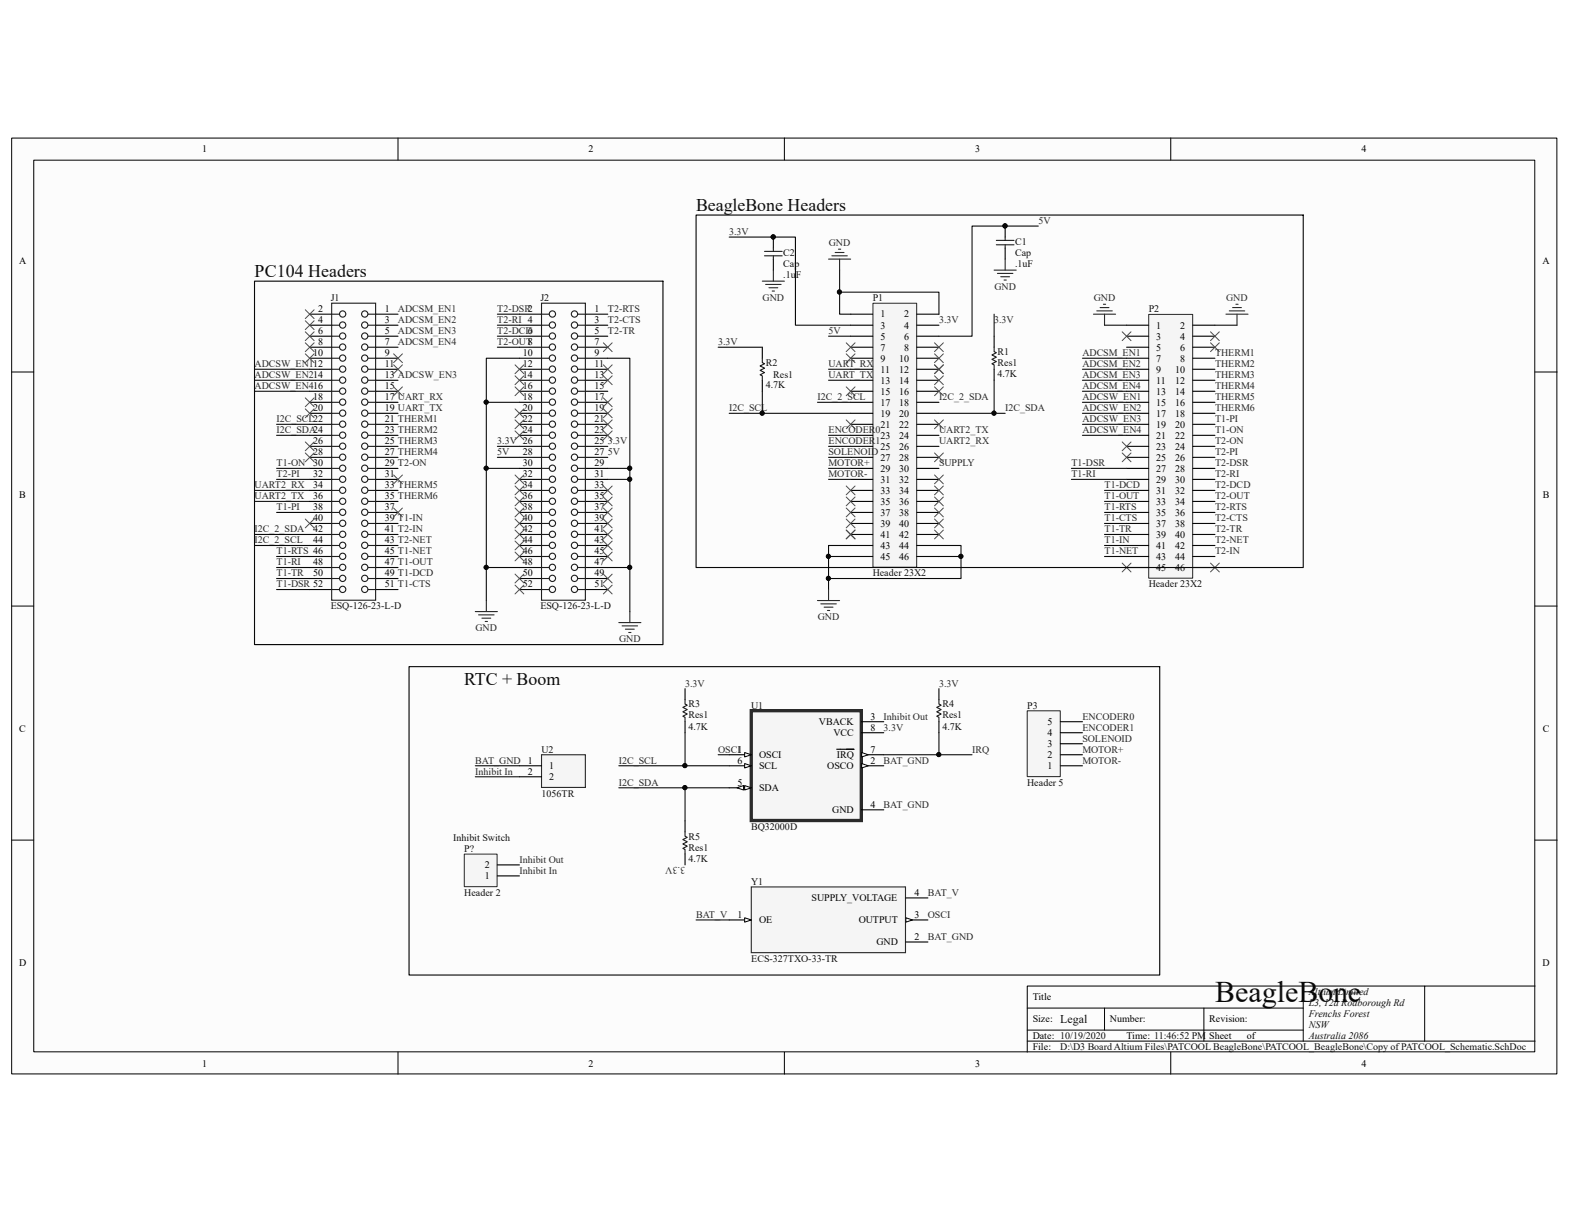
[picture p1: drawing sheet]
<svg xmlns="http://www.w3.org/2000/svg" width="279mm" height="216mm" viewBox="0 0 279 216" stroke-linecap="round" stroke-linejoin="round" font-family="sans-serif">
<path d="M2.1 24.6h275.1v166.7h-275.1z" fill="#fcfcfc"/>
<path d="M2.1 24.6h275.1v166.7h-275.1z" fill="none" stroke="#000" stroke-width=".18"/>
<path d="M6.1 28.6h267.2v158.8h-267.2z" fill="#fcfcfc"/>
<g fill="none" stroke="#000" stroke-width=".18">
<path d="M6 28.5h267.3v158.9h-267.3zM70.9 24.6v3.9M139.7 24.6v3.9M208.5 24.6v3.9M2.1 66.3h3.9M273.4 66.3h3.9M2.1 108h3.9M273.4 108h3.9M2.1 149.7h3.9M273.4 149.7h3.9M182.9 179.6h49.2M196.7 179.6v3.9"/>
<path d="M214.4 179.6v5.9M232.1 175.7v9.8M253.7 175.7h-70.8v11.7M273.4 175.7h-19.7v9.8M70.9 187.4v3.9M139.7 187.4v3.9M182.9 185.5h90.5M182.9 183.5h49.2M208.5 187.4v3.9"/>
</g>
<g fill="none" stroke="#000" stroke-width=".2">
<path d="M55.2 56h3.9M55.2 57.9h3.9M55.2 59.9h3.9M66.9 56h4M66.9 57.9h4M66.9 59.9h4M92.5 56h3.9M92.5 57.9h3.9M92.5 59.9h3.9M104.3 56h3.9M104.3 57.9h3.9M104.3 59.9h3.9"/>
<path d="M55.2 61.9h3.9M55.2 63.8h3.9M55.2 65.8h3.9M55.2 67.7h3.9M55.2 69.7h3.9M55.2 71.7h3.9M55.2 73.6h3.9M55.2 75.6h3.9M55.2 77.5h3.9M55.2 79.5h3.9M66.9 61.9h4M66.9 63.8h4"/>
<path d="M66.9 65.8h4M66.9 67.7h4M66.9 69.7h4M66.9 71.7h4M66.9 73.6h4M66.9 75.6h4M66.9 77.5h4M66.9 79.5h4M92.5 61.9h3.9M92.5 63.8h3.9M92.5 65.8h3.9M92.5 67.7h3.9"/>
<path d="M92.5 69.7h3.9M92.5 71.7h3.9M92.5 73.6h3.9M92.5 75.6h3.9M92.5 77.5h3.9M92.5 79.5h3.9M104.3 61.9h3.9M104.3 63.8h3.9M104.3 65.8h3.9M104.3 67.7h3.9M104.3 69.7h3.9M104.3 71.7h3.9"/>
<path d="M104.3 73.6h3.9M104.3 75.6h3.9M104.3 77.5h3.9M104.3 79.5h3.9M55.2 81.5h3.9M55.2 83.4h3.9M55.2 85.4h3.9M55.2 87.4h3.9M55.2 89.3h3.9M55.2 91.3h3.9M55.2 93.2h3.9M55.2 95.2h3.9"/>
<path d="M55.2 97.2h3.9M55.2 99.1h3.9M66.9 81.5h4M66.9 83.4h4M66.9 85.4h4M66.9 87.4h4M66.9 89.3h4M66.9 91.3h4M66.9 93.2h4M66.9 95.2h4M66.9 97.2h4M66.9 99.1h4"/>
<path d="M92.5 81.5h3.9M92.5 83.4h3.9M92.5 85.4h3.9M92.5 87.4h3.9M92.5 89.3h3.9M92.5 91.3h3.9M92.5 93.2h3.9M92.5 95.2h3.9M92.5 97.2h3.9M92.5 99.1h3.9M104.3 81.5h3.9M104.3 83.4h3.9"/>
<path d="M104.3 85.4h3.9M104.3 87.4h3.9M104.3 89.3h3.9M104.3 91.3h3.9M104.3 93.2h3.9M104.3 95.2h3.9M104.3 97.2h3.9M104.3 99.1h3.9M55.2 101.1h3.9M55.2 103.1h3.9M55.2 105h3.9M66.9 101.1h4"/>
<path d="M66.9 103.1h4M66.9 105h4M92.5 101.1h3.9M92.5 103.1h3.9M92.5 105h3.9M104.3 101.1h3.9M104.3 103.1h3.9M104.3 105h3.9"/>
</g>
<g fill="none" stroke="#1c1c1c" stroke-width=".2">
<path d="M59.1 54h7.8v52.9h-7.8zM59.1 59.9h1.4M59.1 57.9h1.4M59.1 56h1.4M65.6 59.9h1.3M65.6 57.9h1.3M65.6 56h1.3M96.4 54h7.8v52.9h-7.8zM96.4 59.9h1.4M96.4 57.9h1.4M96.4 56h1.4M102.9 59.9h1.4"/>
<path d="M102.9 57.9h1.4M102.9 56h1.4M59.1 79.5h1.4M59.1 77.5h1.4M59.1 75.6h1.4M59.1 73.6h1.4M59.1 71.7h1.4M59.1 69.7h1.4M59.1 67.7h1.4M59.1 65.8h1.4M59.1 63.8h1.4M59.1 61.9h1.4"/>
<path d="M65.6 79.5h1.3M65.6 77.5h1.3M65.6 75.6h1.3M65.6 73.6h1.3M65.6 71.7h1.3M65.6 69.7h1.3M65.6 67.7h1.3M65.6 65.8h1.3M65.6 63.8h1.3M65.6 61.9h1.3M96.4 79.5h1.4M96.4 77.5h1.4"/>
<path d="M96.4 75.6h1.4M96.4 73.6h1.4M96.4 71.7h1.4M96.4 69.7h1.4M96.4 67.7h1.4M96.4 65.8h1.4M96.4 63.8h1.4M96.4 61.9h1.4M102.9 79.5h1.4M102.9 77.5h1.4M102.9 75.6h1.4M102.9 73.6h1.4"/>
<path d="M102.9 71.7h1.4M102.9 69.7h1.4M102.9 67.7h1.4M102.9 65.8h1.4M102.9 63.8h1.4M102.9 61.9h1.4M59.1 99.1h1.4M59.1 97.2h1.4M59.1 95.2h1.4M59.1 93.2h1.4M59.1 91.3h1.4M59.1 89.3h1.4"/>
<path d="M59.1 87.4h1.4M59.1 85.4h1.4M59.1 83.4h1.4M59.1 81.5h1.4M65.6 99.1h1.3M65.6 97.2h1.3M65.6 95.2h1.3M65.6 93.2h1.3M65.6 91.3h1.3M65.6 89.3h1.3M65.6 87.4h1.3M65.6 85.4h1.3"/>
<path d="M65.6 83.4h1.3M65.6 81.5h1.3M96.4 99.1h1.4M96.4 97.2h1.4M96.4 95.2h1.4M96.4 93.2h1.4M96.4 91.3h1.4M96.4 89.3h1.4M96.4 87.4h1.4M96.4 85.4h1.4M96.4 83.4h1.4M96.4 81.5h1.4"/>
<path d="M102.9 99.1h1.4M102.9 97.2h1.4M102.9 95.2h1.4M102.9 93.2h1.4M102.9 91.3h1.4M102.9 89.3h1.4M102.9 87.4h1.4M102.9 85.4h1.4M102.9 83.4h1.4M102.9 81.5h1.4M59.1 103.1h1.4M59.1 101.1h1.4"/>
<path d="M59.1 105h1.4M65.6 103.1h1.3M65.6 101.1h1.3M65.6 105h1.3M96.4 103.1h1.4M96.4 101.1h1.4M96.4 105h1.4M102.9 103.1h1.4M102.9 101.1h1.4M102.9 105h1.4"/>
<circle cx="61" cy="59.9" r=".56"/>
<circle cx="61" cy="55.9" r=".56"/>
<circle cx="61" cy="57.9" r=".56"/>
<circle cx="65" cy="59.9" r=".56"/>
<circle cx="65" cy="55.9" r=".56"/>
<circle cx="65" cy="57.9" r=".56"/>
<circle cx="98.4" cy="59.9" r=".56"/>
<circle cx="98.4" cy="55.9" r=".56"/>
<circle cx="98.4" cy="57.9" r=".56"/>
<circle cx="102.3" cy="57.9" r=".56"/>
<circle cx="102.3" cy="55.9" r=".56"/>
<circle cx="102.3" cy="59.9" r=".56"/>
<circle cx="61" cy="71.6" r=".56"/>
<circle cx="61" cy="75.6" r=".56"/>
<circle cx="61" cy="67.7" r=".56"/>
<circle cx="61" cy="73.6" r=".56"/>
<circle cx="61" cy="65.7" r=".56"/>
<circle cx="61" cy="79.5" r=".56"/>
<circle cx="61" cy="69.7" r=".56"/>
<circle cx="61" cy="63.8" r=".56"/>
<circle cx="61" cy="61.8" r=".56"/>
<circle cx="61" cy="77.5" r=".56"/>
<circle cx="65" cy="79.5" r=".56"/>
<circle cx="65" cy="75.6" r=".56"/>
<circle cx="65" cy="67.7" r=".56"/>
<circle cx="65" cy="71.6" r=".56"/>
<circle cx="65" cy="63.8" r=".56"/>
<circle cx="65" cy="73.6" r=".56"/>
<circle cx="65" cy="69.7" r=".56"/>
<circle cx="65" cy="65.7" r=".56"/>
<circle cx="65" cy="61.8" r=".56"/>
<circle cx="65" cy="77.5" r=".56"/>
<circle cx="98.4" cy="71.6" r=".56"/>
<circle cx="98.4" cy="69.7" r=".56"/>
<circle cx="98.4" cy="65.7" r=".56"/>
<circle cx="98.4" cy="63.8" r=".56"/>
<circle cx="98.4" cy="67.7" r=".56"/>
<circle cx="98.4" cy="77.5" r=".56"/>
<circle cx="98.4" cy="61.8" r=".56"/>
<circle cx="98.4" cy="75.6" r=".56"/>
<circle cx="98.4" cy="73.6" r=".56"/>
<circle cx="98.4" cy="79.5" r=".56"/>
<circle cx="102.3" cy="67.7" r=".56"/>
<circle cx="102.3" cy="77.5" r=".56"/>
<circle cx="102.3" cy="73.6" r=".56"/>
<circle cx="102.3" cy="71.6" r=".56"/>
<circle cx="102.3" cy="69.7" r=".56"/>
<circle cx="102.3" cy="63.8" r=".56"/>
<circle cx="102.3" cy="61.8" r=".56"/>
<circle cx="102.3" cy="65.7" r=".56"/>
<circle cx="102.3" cy="79.5" r=".56"/>
<circle cx="102.3" cy="75.6" r=".56"/>
<circle cx="61" cy="95.2" r=".56"/>
<circle cx="61" cy="91.3" r=".56"/>
<circle cx="61" cy="97.1" r=".56"/>
<circle cx="61" cy="83.4" r=".56"/>
<circle cx="61" cy="99.1" r=".56"/>
<circle cx="61" cy="87.3" r=".56"/>
<circle cx="61" cy="85.4" r=".56"/>
<circle cx="61" cy="81.4" r=".56"/>
<circle cx="61" cy="93.2" r=".56"/>
<circle cx="61" cy="89.3" r=".56"/>
<circle cx="65" cy="95.2" r=".56"/>
<circle cx="65" cy="93.2" r=".56"/>
<circle cx="65" cy="91.3" r=".56"/>
<circle cx="65" cy="89.3" r=".56"/>
<circle cx="65" cy="97.1" r=".56"/>
<circle cx="65" cy="87.3" r=".56"/>
<circle cx="65" cy="85.4" r=".56"/>
<circle cx="65" cy="83.4" r=".56"/>
<circle cx="65" cy="99.1" r=".56"/>
<circle cx="65" cy="81.4" r=".56"/>
<circle cx="98.4" cy="85.4" r=".56"/>
<circle cx="98.4" cy="93.2" r=".56"/>
<circle cx="98.4" cy="89.3" r=".56"/>
<circle cx="98.4" cy="95.2" r=".56"/>
<circle cx="98.4" cy="91.3" r=".56"/>
<circle cx="98.4" cy="81.4" r=".56"/>
<circle cx="98.4" cy="97.1" r=".56"/>
<circle cx="98.4" cy="87.3" r=".56"/>
<circle cx="98.4" cy="83.4" r=".56"/>
<circle cx="98.4" cy="99.1" r=".56"/>
<circle cx="102.3" cy="81.4" r=".56"/>
<circle cx="102.3" cy="89.3" r=".56"/>
<circle cx="102.3" cy="85.4" r=".56"/>
<circle cx="102.3" cy="97.1" r=".56"/>
<circle cx="102.3" cy="91.3" r=".56"/>
<circle cx="102.3" cy="93.2" r=".56"/>
<circle cx="102.3" cy="83.4" r=".56"/>
<circle cx="102.3" cy="99.1" r=".56"/>
<circle cx="102.3" cy="95.2" r=".56"/>
<circle cx="102.3" cy="87.3" r=".56"/>
<circle cx="61" cy="101.1" r=".56"/>
<circle cx="61" cy="103" r=".56"/>
<circle cx="61" cy="105" r=".56"/>
<circle cx="65" cy="101.1" r=".56"/>
<circle cx="65" cy="105" r=".56"/>
<circle cx="65" cy="103" r=".56"/>
<circle cx="98.4" cy="105" r=".56"/>
<circle cx="98.4" cy="101.1" r=".56"/>
<circle cx="98.4" cy="103" r=".56"/>
<circle cx="102.3" cy="101.1" r=".56"/>
<circle cx="102.3" cy="105" r=".56"/>
<circle cx="102.3" cy="103" r=".56"/>
</g>
<path d="M204.6 56h7.8v47h-7.8z" fill="#f5f5f5"/>
<path d="M204.6 56h7.8v47h-7.8z" fill="none" stroke="#262626" stroke-width=".18"/>
<g fill="none" stroke="#000" stroke-width=".2">
<path d="M200.6 57.9h4M200.6 59.9h4M212.4 57.9h3.9M212.4 59.9h3.9M200.6 61.9h4M200.6 63.8h4M200.6 65.8h4M200.6 67.7h4M200.6 69.7h4M200.6 71.7h4M200.6 73.6h4M200.6 75.6h4"/>
<path d="M200.6 77.5h4M200.6 79.5h4M212.4 61.9h3.9M212.4 63.8h3.9M212.4 65.8h3.9M212.4 67.7h3.9M212.4 69.7h3.9M212.4 71.7h3.9M212.4 73.6h3.9M212.4 75.6h3.9M212.4 77.5h3.9M212.4 79.5h3.9"/>
<path d="M200.6 81.5h4M200.6 83.4h4M200.6 85.4h4M200.6 87.4h4M200.6 89.3h4M200.6 91.3h4M200.6 93.2h4M200.6 95.2h4M200.6 97.2h4M200.6 99.1h4M212.4 81.5h3.9M212.4 83.4h3.9"/>
<path d="M212.4 85.4h3.9M212.4 87.4h3.9M212.4 89.3h3.9M212.4 91.3h3.9M212.4 93.2h3.9M212.4 95.2h3.9M212.4 97.2h3.9M212.4 99.1h3.9M200.6 101.1h4M212.4 101.1h3.9"/>
</g>
<path d="M155.5 54.1h7.7v46.9h-7.7z" fill="#f5f5f5"/>
<path d="M155.4 54h7.8v47h-7.8z" fill="none" stroke="#262626" stroke-width=".18"/>
<g fill="none" stroke="#000" stroke-width=".2">
<path d="M151.5 56h3.9M151.5 57.9h3.9M151.5 59.9h3.9M163.3 56h3.9M163.3 57.9h3.9M163.3 59.9h3.9M151.5 61.9h3.9M151.5 63.8h3.9M151.5 65.8h3.9M151.5 67.7h3.9M151.5 69.7h3.9M151.5 71.7h3.9"/>
<path d="M151.5 73.6h3.9M151.5 75.6h3.9M151.5 77.5h3.9M151.5 79.5h3.9M163.3 61.9h3.9M163.3 63.8h3.9M163.3 65.8h3.9M163.3 67.7h3.9M163.3 69.7h3.9M163.3 71.7h3.9M163.3 73.6h3.9M163.3 75.6h3.9"/>
<path d="M163.3 77.5h3.9M163.3 79.5h3.9M151.5 81.5h3.9M151.5 83.4h3.9M151.5 85.4h3.9M151.5 87.4h3.9M151.5 89.3h3.9M151.5 91.3h3.9M151.5 93.2h3.9M151.5 95.2h3.9M151.5 97.2h3.9M151.5 99.1h3.9"/>
<path d="M163.3 81.5h3.9M163.3 83.4h3.9M163.3 85.4h3.9M163.3 87.4h3.9M163.3 89.3h3.9M163.3 91.3h3.9M163.3 93.2h3.9M163.3 95.2h3.9M163.3 97.2h3.9M163.3 99.1h3.9"/>
</g>
<path d="M218.3 56h3.9M218.9 55.4h2.8M219.5 54.8h1.6M220.1 54.2h.4M220.3 56v1.9" fill="none" stroke="#2e2e2e" stroke-width=".2"/>
<g fill="none" stroke="#4c4c4c" stroke-width=".18">
<path d="M199.8 59.1l1.6 1.6M201.4 59.1l-1.6 1.6M215.6 59.1l1.5 1.6M217.1 59.1l-1.5 1.6M150.7 63l1.6 1.6M150.7 68.9l1.6 1.6M150.7 74.8l1.6 1.6M152.3 63l-1.6 1.6M152.3 68.9l-1.6 1.6M152.3 74.8l-1.6 1.6M166.4 74.8l1.6 1.6M166.4 68.9l1.6 1.6"/>
<path d="M166.4 67l1.6 1.5M166.4 65l1.6 1.6M166.4 63l1.6 1.6M166.4 61.1l1.6 1.5M168 74.8l-1.6 1.6M168 68.9l-1.6 1.6M168 67l-1.6 1.5M168 65l-1.6 1.6M168 63l-1.6 1.6M168 61.1l-1.6 1.5M215.6 61.1l1.5 1.5M217.1 61.1l-1.5 1.5"/>
<path d="M150.7 86.6l1.6 1.5M150.7 88.5l1.6 1.6M150.7 90.5l1.6 1.6M150.7 92.5l1.6 1.5M150.7 94.4l1.6 1.6M152.3 86.6l-1.6 1.5M152.3 88.5l-1.6 1.6M152.3 90.5l-1.6 1.6M152.3 92.5l-1.6 1.5M152.3 94.4l-1.6 1.6M166.4 84.6l1.6 1.6M166.4 90.5l1.6 1.6"/>
<path d="M166.4 94.4l1.6 1.6M166.4 92.5l1.6 1.5M166.4 88.5l1.6 1.6M166.4 86.6l1.6 1.5M166.4 80.7l1.6 1.6M168 94.4l-1.6 1.6M168 92.5l-1.6 1.5M168 90.5l-1.6 1.6M168 88.5l-1.6 1.6M168 86.6l-1.6 1.5M168 84.6l-1.6 1.6M168 80.7l-1.6 1.6"/>
<path d="M199.8 80.7l1.6 1.6M201.4 80.7l-1.6 1.6M199.8 100.3l1.6 1.6M201.4 100.3l-1.6 1.6M215.6 100.3l1.5 1.6M217.1 100.3l-1.5 1.6"/>
</g>
<g fill="none" stroke="#262626" stroke-width=".2">
<path d="M147.5 46.2h4M148.1 45.6h2.8M148.7 45h1.6M149.3 44.4h.4M149.5 46.2v1.9M194.7 56h4M195.3 55.4h2.8M195.9 54.8h1.6M196.5 54.2h.4M196.7 56v1.9M145.6 107h3.9M146.2 107.6h2.7"/>
<path d="M146.8 108.2h1.5M147.3 108.7h.4M147.5 105v2"/>
</g>
<path d="M133.8 126.6h19.6v19.6h-19.6z" fill-rule="evenodd" fill="#f5f5f5" stroke="#262626" stroke-width=".59"/>
<path d="M129.9 134.4h3.9" fill="none" stroke="#000" stroke-width=".2"/>
<path d="M132.6 134.1l1.2 .3-1.2 .4z" fill="#fcfcfc"/>
<path d="M132.6 134.1l1.2 .3-1.2 .4z" fill="none" stroke="#000" stroke-width=".18"/>
<path d="M129.9 136.4h3.9" fill="none" stroke="#000" stroke-width=".2"/>
<path d="M132.6 136l1.2 .4-1.2 .4z" fill="#fcfcfc"/>
<path d="M132.6 136l1.2 .4-1.2 .4z" fill="none" stroke="#000" stroke-width=".18"/>
<path d="M129.9 140.3h3.9" fill="none" stroke="#000" stroke-width=".2"/>
<path d="M132.6 139.9l1.2 .4-1.2 .4z" fill="#fcfcfc"/>
<path d="M132.6 139.9l1.2 .4-1.2 .4z" fill="none" stroke="#000" stroke-width=".18"/>
<path d="M131.2 140.3l1.2-.4v.8z" fill="#fcfcfc"/>
<path d="M131.2 140.3l1.2-.4v.8z" fill="none" stroke="#000" stroke-width=".18"/>
<path d="M153.4 128.6h4M153.4 130.5h4M153.4 134.4h4" fill="none" stroke="#000" stroke-width=".2"/>
<path d="M153.4 134.1l1.2 .3-1.2 .4z" fill="#fcfcfc"/>
<path d="M153.4 134.1l1.2 .3-1.2 .4z" fill="none" stroke="#000" stroke-width=".18"/>
<path d="M149 133.5h3.1M153.4 136.4h4" fill="none" stroke="#000" stroke-width=".2"/>
<path d="M153.4 136l1.2 .4-1.2 .4z" fill="#fcfcfc"/>
<path d="M153.4 136l1.2 .4-1.2 .4z" fill="none" stroke="#000" stroke-width=".18"/>
<path d="M153.4 144.3h4" fill="none" stroke="#000" stroke-width=".2"/>
<path d="M96.4 134.4h7.8v5.9h-7.8z" fill-rule="evenodd" fill="#f5f5f5" stroke="#262626" stroke-width=".2"/>
<path d="M92.5 136.4h3.9M92.5 138.4h3.9M122 122.7v1.9M122 128.6v1.9M167.2 122.7v1.9M167.2 128.6v1.9M122 146.2v2M122 152.1v2" fill="none" stroke="#000" stroke-width=".2"/>
<path d="M122 124.6v.8l.4 .2-.8 .4 .8 .4-.8 .4 .8 .4-.8 .4 .4 .2v.8M167.2 124.6v.8l.4 .2-.8 .4 .8 .4-.8 .4 .8 .4-.8 .4 .4 .2v.8M122 148.2v.8l.4 .2-.8 .4 .8 .3-.8 .4 .8 .4-.8 .4 .4 .2v.8" fill="none" stroke="#1c1c1c" stroke-width=".2"/>
<g fill="none" stroke="#4c4c4c" stroke-width=".18">
<path d="M54.4 59.1l1.5 1.6M54.4 57.1l1.5 1.6M54.4 55.2l1.5 1.6M55.9 59.1l-1.5 1.6M55.9 57.1l-1.5 1.6M55.9 55.2l-1.5 1.6M54.4 78.7l1.5 1.6M54.4 72.8l1.5 1.6M54.4 70.9l1.5 1.5M54.4 63l1.5 1.6M54.4 61.1l1.5 1.5M55.9 78.7l-1.5 1.6"/>
<path d="M55.9 72.8l-1.5 1.6M55.9 70.9l-1.5 1.5M55.9 63l-1.5 1.6M55.9 61.1l-1.5 1.5M70.1 65l1.6 1.6M70.1 63l1.6 1.6M70.1 68.9l1.6 1.6M71.7 63l-1.6 1.6M71.7 65l-1.6 1.6M71.7 68.9l-1.6 1.6M91.7 72.8l1.6 1.6M91.7 74.8l1.6 1.6"/>
<path d="M91.7 76.8l1.6 1.5M91.7 68.9l1.6 1.6M91.7 67l1.6 1.5M91.7 65l1.6 1.6M93.3 76.8l-1.6 1.5M93.3 74.8l-1.6 1.6M93.3 72.8l-1.6 1.6M93.3 68.9l-1.6 1.6M93.3 67l-1.6 1.5M93.3 65l-1.6 1.6M107.4 61.1l1.6 1.5M107.4 65l1.6 1.6"/>
<path d="M107.4 67l1.6 1.5M107.4 70.9l1.6 1.5M107.4 72.8l1.6 1.6M107.4 74.8l1.6 1.6M107.4 76.8l1.6 1.5M109 61.1l-1.6 1.5M109 65l-1.6 1.6M109 67l-1.6 1.5M109 70.9l-1.6 1.5M109 72.8l-1.6 1.6M109 74.8l-1.6 1.6M109 76.8l-1.6 1.5"/>
<path d="M150.7 61.1l1.6 1.5M152.3 61.1l-1.6 1.5M199.8 78.7l1.6 1.6M201.4 78.7l-1.6 1.6M54.4 92.5l1.5 1.5M54.4 80.7l1.5 1.6M55.9 92.5l-1.5 1.5M55.9 80.7l-1.5 1.6M70.1 84.6l1.6 1.6M70.1 90.5l1.6 1.6M71.7 90.5l-1.6 1.6M71.7 84.6l-1.6 1.6"/>
<path d="M91.7 88.5l1.6 1.6M91.7 98.3l1.6 1.6M91.7 96.4l1.6 1.6M91.7 94.4l1.6 1.6M91.7 92.5l1.6 1.5M91.7 90.5l1.6 1.6M91.7 86.6l1.6 1.5M91.7 84.6l1.6 1.6M93.3 86.6l-1.6 1.5M93.3 98.3l-1.6 1.6M93.3 96.4l-1.6 1.6M93.3 94.4l-1.6 1.6"/>
<path d="M93.3 92.5l-1.6 1.5M93.3 90.5l-1.6 1.6M93.3 88.5l-1.6 1.6M93.3 84.6l-1.6 1.6M107.4 86.6l1.6 1.5M107.4 88.5l1.6 1.6M107.4 90.5l1.6 1.6M107.4 92.5l1.6 1.5M107.4 94.4l1.6 1.6M107.4 96.4l1.6 1.6M107.4 98.3l1.6 1.6M109 86.6l-1.6 1.5"/>
<path d="M109 88.5l-1.6 1.6M109 90.5l-1.6 1.6M109 92.5l-1.6 1.5M109 94.4l-1.6 1.6M109 96.4l-1.6 1.6M109 98.3l-1.6 1.6M91.7 104.2l1.6 1.6M91.7 102.3l1.6 1.5M93.3 104.2l-1.6 1.6M93.3 102.3l-1.6 1.5M107.4 102.3l1.6 1.5M107.4 104.2l1.6 1.6"/>
<path d="M109 102.3l-1.6 1.5M109 104.2l-1.6 1.6"/>
</g>
<path d="M183 126.7h5.8v11.6h-5.8z" fill="#f5f5f5"/>
<path d="M182.9 126.6h5.9v11.7h-5.9z" fill="none" stroke="#262626" stroke-width=".18"/>
<g fill="none" stroke="#000" stroke-width=".2">
<path d="M137.7 42.2v2M137.7 46.2v1.9M177 59.9v2M179 40.3v1.9M179 44.2v2M135.7 61.9v1.9M135.7 67.7v2M177 65.8v1.9M188.8 136.4h4M188.8 134.4h4M188.8 132.5h4M188.8 130.5h4"/>
<path d="M188.8 128.6h4"/>
</g>
<path d="M136.1 44.8h3.2M136.1 45.6h3.2M137.7 44.2v.6M137.7 45.6v.6M177.4 42.8h3.2M177.4 43.6h3.2M179 42.2v.6M179 43.6v.6M135.7 63.8v.8l.4 .2-.7 .4 .7 .4-.7 .4 .7 .4-.7 .4 .3 .2v.7M177 61.9v.7l.4 .2-.8 .4 .8 .4-.8 .4 .8 .4-.8 .4 .4 .2v.8" fill="none" stroke="#1c1c1c" stroke-width=".2"/>
<g fill="none" stroke="#262626" stroke-width=".2">
<path d="M135.7 50.1h4M136.3 50.7h2.8M136.9 51.3h1.6M137.5 51.8h.4M137.7 48.1v2M177 48.1h4M177.6 48.7h2.8M178.2 49.3h1.6M178.8 49.9h.4M179 46.2v1.9M84.6 108.9h4M85.2 109.5h2.8"/>
<path d="M85.8 110.1h1.6M86.4 110.7h.4M86.6 107v1.9M110.2 110.9h3.9M110.8 111.5h2.7M111.4 112.1h1.5M112 112.7h.4M112.2 108.9v2"/>
</g>
<g fill="#0e0e0e" stroke="#0e0e0e" stroke-width=".18">
<circle cx="137.7" cy="42.2" r=".36"/>
<circle cx="179" cy="40.2" r=".36"/>
</g>
<path d="M133.8 158h27.4v11.7h-27.4z" fill-rule="evenodd" fill="#f5f5f5" stroke="#262626" stroke-width=".2"/>
<path d="M129.9 163.9h3.9" fill="none" stroke="#000" stroke-width=".2"/>
<path d="M132.6 163.5l1.2 .4-1.2 .4z" fill="#fcfcfc"/>
<path d="M132.6 163.5l1.2 .4-1.2 .4z" fill="none" stroke="#000" stroke-width=".18"/>
<path d="M161.3 160h3.9M161.3 163.9h3.9" fill="none" stroke="#000" stroke-width=".2"/>
<path d="M161.3 163.5l1.2 .4-1.2 .4z" fill="#fcfcfc"/>
<path d="M161.3 163.5l1.2 .4-1.2 .4z" fill="none" stroke="#000" stroke-width=".18"/>
<path d="M124 38.3h108.1v62.8h-108.1zM45.3 50.1h72.8v64.7h-72.8zM72.8 118.8h133.7v54.9h-133.7zM161.3 167.8h3.9" fill="none" stroke="#000" stroke-width=".2"/>
<path d="M82.7 152.2h5.8v5.7h-5.8z" fill="#f5f5f5"/>
<path d="M82.7 152.1h5.8v5.8h-5.8z" fill="none" stroke="#262626" stroke-width=".18"/>
<path d="M88.6 156h3.9M88.6 154.1h3.9" fill="none" stroke="#000" stroke-width=".2"/>
<g fill="none" stroke="#0e0e0e" stroke-width=".2">
<path d="M88.6 57.9h3.9M88.6 59.9h3.9M88.6 56h3.9M129.9 42.2h11.7v15.7h9.9M147.5 59.9h4M149.5 52h17.7v4M149.5 48.1v7.9h2M177 56v3.9M184.9 40.3h-11.8v19.6h-5.9M196.7 57.9h3.9M216.3 57.9h4M45.3 65.8h9.9"/>
<path d="M45.3 67.7h9.9M45.3 69.7h9.9M49.3 77.5h5.9M49.3 75.6h5.9M86.6 71.7h5.9M88.6 79.5h3.9M88.6 61.9h3.9M92.5 63.8h-5.9v37.3M108.2 63.8h4v19.6M127.9 61.9h7.8M129.9 73.6h21.6M135.7 69.7v3.9"/>
<path d="M145.6 71.7h5.9M147.5 65.8h4M147.5 67.7h4M147.5 77.5h4M147.5 79.5h4M167.2 73.6h11.8M177 67.7v5.9M192.8 65.8h7.8M192.8 67.7h7.8M192.8 77.5h7.8M192.8 63.8h7.8M192.8 69.7h7.8"/>
<path d="M192.8 71.7h7.8M192.8 73.6h7.8M192.8 75.6h7.8M45.3 97.2h9.9M45.3 95.2h9.9M45.3 89.3h9.9M45.3 87.4h9.9M49.3 85.4h5.9M49.3 83.4h5.9M49.3 99.1h5.9M49.3 91.3h5.9M86.6 83.4h5.9"/>
<path d="M88.6 81.5h3.9M108.2 85.4h4v15.7M108.2 83.4h4v2M147.5 85.4h4M147.5 83.4h4M147.5 99.1h4M147.5 81.5h4M151.5 97.2h-4v7.8M167.2 97.2h3.9v5.9h-23.6M167.2 99.1h3.9M190.8 85.4h9.8M190.8 83.4h9.8"/>
<path d="M196.7 99.1h3.9M196.7 97.2h3.9M196.7 95.2h3.9M196.7 93.2h3.9M196.7 91.3h3.9M196.7 89.3h3.9M196.7 87.4h3.9M49.3 101.1h5.9M49.3 103.1h5.9M49.3 105h5.9M92.5 101.1h-5.9v5.9M108.2 101.1h4v7.8"/>
<path d="M84.6 136.4h7.9M84.6 138.4h7.9M110.2 136.4h19.7M122 130.5v5.9M127.9 134.4h2M167.2 130.5v3.9h-9.8M167.2 134.4h5.9M110.2 140.3h19.7M122 140.3v5.9M124 163.9h5.9"/>
</g>
<g fill="#0e0e0e" stroke="#0e0e0e" stroke-width=".18">
<circle cx="149.5" cy="52" r=".36"/>
<circle cx="147.5" cy="99.1" r=".36"/>
<circle cx="171.1" cy="99.1" r=".36"/>
<circle cx="167.2" cy="134.4" r=".36"/>
<circle cx="122" cy="140.3" r=".36"/>
<circle cx="122" cy="136.4" r=".36"/>
<circle cx="86.6" cy="101.1" r=".36"/>
<circle cx="86.6" cy="83.4" r=".36"/>
<circle cx="86.6" cy="71.6" r=".36"/>
<circle cx="112.1" cy="101.1" r=".36"/>
<circle cx="112.1" cy="85.4" r=".36"/>
<circle cx="112.1" cy="83.4" r=".36"/>
<circle cx="135.7" cy="73.6" r=".36"/>
<circle cx="137.7" cy="42.2" r=".36"/>
<circle cx="177" cy="73.6" r=".36"/>
<circle cx="179" cy="40.2" r=".36"/>
<circle cx="147.5" cy="103" r=".36"/>
</g>
<text font-size="5.3" fill="#0e0e0e" x="216.4" y="178.4">BeagleBone</text>
<g font-size="3.2" fill="#0e0e0e">
<text x="124" y="37.6">BeagleBone Headers</text>
<text x="45.3" y="49.4">PC104 Headers</text>
<text x="82.7" y="122">RTC + Boom</text>
</g>
<text font-size="2.1" fill="#0e0e0e" x="188.8" y="182.2">Legal</text>
<g font-size="1.8">
<text x="36" y="27.1">1</text>
<text x="104.8" y="27.1">2</text>
<text x="173.7" y="27.1">3</text>
<text x="242.4" y="27.1">4</text>
<text x="3.4" y="47">A</text>
<text x="274.7" y="47">A</text>
<text x="56.6" y="59.5">6</text>
<text x="56.6" y="57.5">4</text>
<text x="56.6" y="55.6">2</text>
<text x="68.5" y="55.6">1</text>
<text x="68.5" y="57.5">3</text>
<text x="68.5" y="59.5">5</text>
<text x="94" y="59.5">6</text>
<text x="105.9" y="55.6">1</text>
<text x="105.9" y="57.5">3</text>
<text x="105.9" y="59.5">5</text>
<text x="156.8" y="56.6">1</text>
<text x="156.8" y="58.5">3</text>
<text x="161" y="56.6">2</text>
<text x="161" y="58.5">4</text>
<text x="205.9" y="58.5">1</text>
<text x="210.1" y="58.5">2</text>
<text x="55.8" y="63.4">10</text>
<text x="56.6" y="61.5">8</text>
<text x="68.5" y="61.5">7</text>
<text x="68.5" y="63.4">9</text>
<text x="68.5" y="65.4">11</text>
<text x="93.1" y="63.4">10</text>
<text x="93.1" y="65.4">12</text>
<text x="105.9" y="61.5">7</text>
<text x="105.9" y="63.4">9</text>
<text x="105.9" y="65.4">11</text>
<text x="156.8" y="60.5">5</text>
<text x="156.8" y="62.4">7</text>
<text x="156.8" y="64.4">9</text>
<text x="160.1" y="64.4">10</text>
<text x="161" y="60.5">6</text>
<text x="161" y="62.4">8</text>
<text x="205.9" y="60.5">3</text>
<text x="205.9" y="62.4">5</text>
<text x="205.9" y="64.4">7</text>
<text x="210.1" y="60.5">4</text>
<text x="210.1" y="62.4">6</text>
<text x="210.1" y="64.4">8</text>
<text x="55.8" y="71.3">18</text>
<text x="68.5" y="67.4">13 ADCSW_EN3</text>
<text x="68.5" y="69.3">15</text>
<text x="68.5" y="71.3">17 UART_RX</text>
<text x="93.1" y="67.4">14</text>
<text x="93.1" y="69.3">16</text>
<text x="93.1" y="71.3">18</text>
<text x="105.9" y="67.4">13</text>
<text x="105.9" y="69.3">15</text>
<text x="105.9" y="71.3">17</text>
<text x="156.8" y="66.4">11</text>
<text x="156.8" y="68.3">13</text>
<text x="156.8" y="70.3">15</text>
<text x="160.1" y="66.4">12</text>
<text x="160.1" y="68.3">14</text>
<text x="160.1" y="70.3">16</text>
<text x="205.9" y="66.4">9</text>
<text x="205.9" y="68.3">11</text>
<text x="205.9" y="70.3">13</text>
<text x="209.3" y="66.4">10</text>
<text x="209.3" y="68.3">12</text>
<text x="209.3" y="70.3">14</text>
<text x="55.8" y="73.2">20</text>
<text x="68.5" y="73.2">19 UART_TX</text>
<text x="68.5" y="75.2">21 THERM1</text>
<text x="68.5" y="77.2">23 THERM2</text>
<text x="93.1" y="75.2">22</text>
<text x="93.1" y="77.2">24</text>
<text x="93.1" y="73.2">20</text>
<text x="105.9" y="73.2">19</text>
<text x="105.9" y="75.2">21</text>
<text x="105.9" y="77.2">23</text>
<text x="156.8" y="72.3">17</text>
<text x="156.8" y="74.2">19</text>
<text x="156.8" y="76.2">21</text>
<text x="160.1" y="72.3">18</text>
<text x="160.1" y="74.2">20</text>
<text x="160.1" y="76.2">22</text>
<text x="205.9" y="72.3">15</text>
<text x="205.9" y="74.2">17</text>
<text x="205.9" y="76.2">19</text>
<text x="209.3" y="72.3">16</text>
<text x="209.3" y="74.2">18</text>
<text x="209.3" y="76.2">20</text>
<text x="55.8" y="79.1">26</text>
<text x="55.8" y="81.1">28</text>
<text x="55.8" y="83.1">30</text>
<text x="68.5" y="79.1">25 THERM3</text>
<text x="68.5" y="81.1">27 THERM4</text>
<text x="68.5" y="83.1">29 T2-ON</text>
<text x="93.1" y="81.1">28</text>
<text x="93.1" y="83.1">30</text>
<text x="105.9" y="79.1">25</text>
<text x="105.9" y="81.1">27</text>
<text x="105.9" y="83.1">29</text>
<text x="156.8" y="78.1">23</text>
<text x="156.8" y="80.1">25</text>
<text x="156.8" y="82.1">27</text>
<text x="160.1" y="78.1">24</text>
<text x="160.1" y="80.1">26</text>
<text x="160.1" y="82.1">28</text>
<text x="205.9" y="78.1">21</text>
<text x="205.9" y="80.1">23</text>
<text x="205.9" y="82.1">25</text>
<text x="209.3" y="78.1">22</text>
<text x="209.3" y="80.1">24</text>
<text x="209.3" y="82.1">26</text>
<text x="3.4" y="88.7">B</text>
<text x="55.8" y="85">32</text>
<text x="55.8" y="87">34</text>
<text x="55.8" y="88.9">36</text>
<text x="68.5" y="85">31</text>
<text x="68.5" y="87">33 THERM5</text>
<text x="68.5" y="88.9">35 THERM6</text>
<text x="93.1" y="85">32</text>
<text x="93.1" y="87">34</text>
<text x="93.1" y="88.9">36</text>
<text x="105.9" y="85">31</text>
<text x="105.9" y="87">33</text>
<text x="105.9" y="88.9">35</text>
<text x="156.8" y="84">29</text>
<text x="156.8" y="86">31</text>
<text x="156.8" y="88">33</text>
<text x="156.8" y="89.9">35</text>
<text x="160.1" y="84">30</text>
<text x="160.1" y="86">32</text>
<text x="160.1" y="88">34</text>
<text x="160.1" y="89.9">36</text>
<text x="205.9" y="84">27</text>
<text x="205.9" y="86">29</text>
<text x="205.9" y="88">31</text>
<text x="205.9" y="89.9">33</text>
<text x="209.3" y="84">28</text>
<text x="209.3" y="86">30</text>
<text x="209.3" y="88">32</text>
<text x="209.3" y="89.9">34</text>
<text x="274.7" y="88.7">B</text>
<text x="55.8" y="90.9">38</text>
<text x="55.8" y="92.9">40</text>
<text x="55.8" y="94.8">42</text>
<text x="68.5" y="90.9">37</text>
<text x="68.5" y="92.9">39 T1-IN</text>
<text x="68.5" y="94.8">41 T2-IN</text>
<text x="93.1" y="90.9">38</text>
<text x="93.1" y="92.9">40</text>
<text x="93.1" y="94.8">42</text>
<text x="105.9" y="90.9">37</text>
<text x="105.9" y="92.9">39</text>
<text x="105.9" y="94.8">41</text>
<text x="156.8" y="91.9">37</text>
<text x="156.8" y="93.9">39</text>
<text x="156.8" y="95.8">41</text>
<text x="160.1" y="91.9">38</text>
<text x="160.1" y="93.9">40</text>
<text x="160.1" y="95.8">42</text>
<text x="205.9" y="91.9">35</text>
<text x="205.9" y="93.9">37</text>
<text x="205.9" y="95.8">39</text>
<text x="209.3" y="91.9">36</text>
<text x="209.3" y="93.9">38</text>
<text x="209.3" y="95.8">40</text>
<text x="55.8" y="96.8">44</text>
<text x="55.8" y="100.7">48</text>
<text x="68.5" y="96.8">43 T2-NET</text>
<text x="68.5" y="98.8">45 T1-NET</text>
<text x="68.5" y="100.7">47 T1-OUT</text>
<text x="93.1" y="96.8">44</text>
<text x="93.1" y="98.8">46</text>
<text x="93.1" y="100.7">48</text>
<text x="105.9" y="96.8">43</text>
<text x="105.9" y="98.8">45</text>
<text x="105.9" y="100.7">47</text>
<text x="156.8" y="97.7">43</text>
<text x="156.8" y="99.7">45</text>
<text x="160.1" y="97.7">44</text>
<text x="160.1" y="99.7">46</text>
<text x="205.9" y="97.7">41</text>
<text x="205.9" y="99.7">43</text>
<text x="205.9" y="101.7">45</text>
<text x="209.3" y="97.7">42</text>
<text x="209.3" y="99.7">44</text>
<text x="209.3" y="101.7">46</text>
<text x="55.8" y="102.7">50</text>
<text x="68.5" y="102.7">49 T1-DCD</text>
<text x="68.5" y="104.6">51 T1-CTS</text>
<text x="93.1" y="102.7">50</text>
<text x="93.1" y="104.6">52</text>
<text x="105.9" y="102.7">49</text>
<text x="105.9" y="104.6">51</text>
<text x="3.4" y="130.4">C</text>
<text x="145.8" y="129.2">VBACK</text>
<text x="148.4" y="131.1">VCC</text>
<text x="155" y="128.2">3</text>
<text x="155" y="130.1">8</text>
<text x="186.6" y="131.1">4</text>
<text x="186.6" y="129.2">5</text>
<text x="274.7" y="130.4">C</text>
<text x="94" y="136">1</text>
<text x="97.8" y="137">1</text>
<text x="131.3" y="136">6</text>
<text x="135.2" y="135">OSCI</text>
<text x="135.2" y="137">SCL</text>
<text x="147.3" y="137">OSCO</text>
<text x="149" y="135">IRQ</text>
<text x="155" y="134.1">7</text>
<text x="155" y="136">2</text>
<text x="186.6" y="137">1</text>
<text x="186.6" y="135">2</text>
<text x="186.6" y="133.1">3</text>
<text x="94" y="138">2</text>
<text x="97.8" y="139">2</text>
<text x="131.3" y="140">5</text>
<text x="135.2" y="140.9">SDA</text>
<text x="155" y="143.9">4</text>
<text x="148.2" y="144.9">GND</text>
<text x="86.3" y="154.7">2</text>
<text x="86.3" y="156.6">1</text>
<text x="144.5" y="160.6">SUPPLY_VOLTAGE</text>
<text x="162.9" y="159.6">4</text>
<text x="131.3" y="163.5">1</text>
<text x="135.2" y="164.5">OE</text>
<text x="152.9" y="164.5">OUTPUT</text>
<text x="162.9" y="163.5">3</text>
<text x="162.9" y="167.4">2</text>
<text x="3.4" y="172.1">D</text>
<text x="156.1" y="168.4">GND</text>
<text x="274.7" y="172.1">D</text>
<text x="183.9" y="178.2">Title</text>
<text x="183.9" y="182.1">Size:</text>
<text x="183.9" y="185.1">Date: 10/19/2020</text>
<text x="197.7" y="182.1">Number:</text>
<text x="200.6" y="185.1">Time: 11:46:52 PM</text>
<text x="215.3" y="182.1">Revision:</text>
<text x="215.3" y="185.1">Sheet</text>
<text x="222" y="185.1">of</text>
<text x="36" y="190">1</text>
<text x="104.8" y="190">2</text>
<text x="173.7" y="190">3</text>
<text x="183.9" y="187">File:</text>
<text x="242.4" y="190">4</text>
</g>
<g font-size="1.8" fill="#262626">
<text x="129.8" y="41.9">3.3V</text>
<text x="184.9" y="39.9">5V</text>
<text x="147.6" y="43.8">GND</text>
<text x="135.8" y="53.6">GND</text>
<text x="177.1" y="51.6">GND</text>
<text x="194.8" y="53.6">GND</text>
<text x="70.9" y="55.6">ADCSM_EN1</text>
<text x="70.9" y="57.5">ADCSM_EN2</text>
<text x="70.9" y="59.5">ADCSM_EN3</text>
<text x="88.6" y="55.6">T2-DSR2</text>
<text x="88.6" y="57.5">T2-RI 4</text>
<text x="88.6" y="59.5">T2-DCD</text>
<text x="108.2" y="55.6">T2-RTS</text>
<text x="108.2" y="57.5">T2-CTS</text>
<text x="108.2" y="59.5">T2-TR</text>
<text x="147.5" y="59.5">5V</text>
<text x="167.2" y="57.5">3.3V</text>
<text x="177" y="57.5">3.3V</text>
<text x="45.3" y="65.4">ADCSW_EN112</text>
<text x="70.9" y="61.5">ADCSM_EN4</text>
<text x="88.6" y="61.5">T2-OUT8</text>
<text x="127.9" y="61.5">3.3V</text>
<text x="147.5" y="65.4">UART_RX</text>
<text x="192.7" y="63.4">ADCSM_EN1</text>
<text x="192.7" y="65.4">ADCSM_EN2</text>
<text x="216.4" y="63.4">THERM1</text>
<text x="216.4" y="65.4">THERM2</text>
<text x="45.3" y="67.4">ADCSW_EN214</text>
<text x="45.3" y="69.3">ADCSW_EN416</text>
<text x="145.6" y="71.3">I2C_2_SCL</text>
<text x="147.5" y="67.4">UART_TX</text>
<text x="167.2" y="71.3">I2C_2_SDA</text>
<text x="192.7" y="67.4">ADCSM_EN3</text>
<text x="192.7" y="69.3">ADCSM_EN4</text>
<text x="192.7" y="71.3">ADCSW_EN1</text>
<text x="216.4" y="67.4">THERM3</text>
<text x="216.4" y="69.3">THERM4</text>
<text x="216.4" y="71.3">THERM5</text>
<text x="49.2" y="75.2">I2C_SCL22</text>
<text x="49.2" y="77.2">I2C_SDA24</text>
<text x="129.8" y="73.2">I2C_SCL</text>
<text x="147.5" y="77.2">ENCODER0</text>
<text x="167.2" y="77.2">UART2_TX</text>
<text x="179" y="73.2">I2C_SDA</text>
<text x="192.7" y="73.2">ADCSW_EN2</text>
<text x="192.7" y="75.2">ADCSW_EN3</text>
<text x="192.7" y="77.2">ADCSW_EN4</text>
<text x="216.4" y="73.2">THERM6</text>
<text x="216.4" y="77.2">T1-ON</text>
<text x="216.4" y="75.2">T1-PI</text>
<text x="49.2" y="83.1">T1-ON</text>
<text x="88.6" y="79.1">3.3V 26</text>
<text x="88.6" y="81.1">5V</text>
<text x="108.2" y="79.1">3.3V</text>
<text x="108.2" y="81.1">5V</text>
<text x="147.5" y="79.1">ENCODER1</text>
<text x="147.5" y="81.1">SOLENOID</text>
<text x="147.5" y="83.1">MOTOR+</text>
<text x="167.2" y="79.1">UART2_RX</text>
<text x="167.2" y="83.1">SUPPLY</text>
<text x="190.8" y="83.1">T1-DSR</text>
<text x="216.4" y="79.1">T2-ON</text>
<text x="216.4" y="83.1">T2-DSR</text>
<text x="216.4" y="81.1">T2-PI</text>
<text x="45.3" y="87">UART2_RX</text>
<text x="45.3" y="88.9">UART2_TX</text>
<text x="49.2" y="85">T2-PI</text>
<text x="147.5" y="85">MOTOR-</text>
<text x="190.8" y="85">T1-RI</text>
<text x="196.7" y="88.9">T1-OUT</text>
<text x="196.7" y="87">T1-DCD</text>
<text x="216.4" y="85">T2-RI</text>
<text x="216.4" y="87">T2-DCD</text>
<text x="216.4" y="88.9">T2-OUT</text>
<text x="45.3" y="94.8">I2C_2_SDA</text>
<text x="49.2" y="90.9">T1-PI</text>
<text x="196.7" y="94.8">T1-TR</text>
<text x="196.7" y="92.9">T1-CTS</text>
<text x="196.7" y="90.9">T1-RTS</text>
<text x="216.4" y="90.9">T2-RTS</text>
<text x="216.4" y="92.9">T2-CTS</text>
<text x="216.4" y="94.8">T2-TR</text>
<text x="45.3" y="96.8">I2C_2_SCL</text>
<text x="49.2" y="100.7">T1-RI</text>
<text x="49.2" y="98.8">T1-RTS 46</text>
<text x="196.7" y="98.8">T1-NET</text>
<text x="196.7" y="96.8">T1-IN</text>
<text x="216.4" y="96.8">T2-NET</text>
<text x="216.4" y="98.8">T2-IN</text>
<text x="49.2" y="104.6">T1-DSR 52</text>
<text x="49.2" y="102.7">T1-TR</text>
<text x="84.7" y="112.5">GND</text>
<text x="145.6" y="110.5">GND</text>
<text x="110.2" y="114.4">GND</text>
<text x="122" y="122.3">3.3V</text>
<text x="167.2" y="122.3">3.3V</text>
<text x="157.4" y="130.1">3.3V</text>
<text x="157.4" y="128.2">Inhibit Out</text>
<text x="192.7" y="128.2">ENCODER0</text>
<text x="192.7" y="130.1">ENCODER1</text>
<text x="84.6" y="136">BAT_GND</text>
<text x="110.2" y="136">I2C_SCL</text>
<text x="127.9" y="134.1">OSCI1</text>
<text x="157.4" y="136">BAT_GND</text>
<text x="173.1" y="134.1">IRQ</text>
<text x="192.7" y="136">MOTOR-</text>
<text x="192.7" y="134.1">MOTOR+</text>
<text x="192.7" y="132.1">SOLENOID</text>
<text x="84.6" y="138">Inhibit In</text>
<text x="110.2" y="140">I2C_SDA</text>
<text x="157.4" y="143.9">BAT_GND</text>
<text x="92.5" y="155.7">Inhibit In</text>
<text x="92.5" y="153.7">Inhibit Out</text>
<text x="122" y="154.4" transform="rotate(-180 122 154.4)">3.3V</text>
<text x="165.2" y="159.6">BAT_V</text>
<text x="124" y="163.5">BAT_V</text>
<text x="165.2" y="167.4">BAT_GND</text>
<text x="165.2" y="163.5">OSCI</text>
</g>
<g font-size="1.8" fill="#0e0e0e">
<text x="139.5" y="45.6">C2</text>
<text x="139.5" y="47.5">Cap</text>
<text x="180.8" y="47.5">.1uF</text>
<text x="180.8" y="43.6">C1</text>
<text x="180.8" y="45.6">Cap</text>
<text x="58.9" y="53.6">J1</text>
<text x="96.2" y="53.6">J2</text>
<text x="139.5" y="49.5">.1uF</text>
<text x="155.4" y="53.6">P1</text>
<text x="204.6" y="55.6">P2</text>
<text x="136.4" y="65.2">R2</text>
<text x="177.6" y="63.2">R1</text>
<text x="177.6" y="65.2">Res1</text>
<text x="136.4" y="69.1">4.7K</text>
<text x="137.7" y="67.4">Res1</text>
<text x="177.6" y="67.1">4.7K</text>
<text x="155.4" y="102.7">Header 23X2</text>
<text x="204.6" y="104.6">Header 23X2</text>
<text x="58.9" y="108.5">ESQ-126-23-L-D</text>
<text x="96.2" y="108.5">ESQ-126-23-L-D</text>
<text x="122.6" y="130">4.7K</text>
<text x="122.6" y="126">R3</text>
<text x="122.6" y="128">Res1</text>
<text x="133.8" y="126.2">U1</text>
<text x="167.8" y="130">4.7K</text>
<text x="167.8" y="126">R4</text>
<text x="167.8" y="128">Res1</text>
<text x="182.9" y="126.2">P3</text>
<text x="96.4" y="134.1">U2</text>
<text x="96.4" y="141.9">1056TR</text>
<text x="182.9" y="140">Header 5</text>
<text x="80.7" y="149.8">Inhibit Switch</text>
<text x="122.6" y="149.6">R5</text>
<text x="133.8" y="147.8">BQ32000D</text>
<text x="82.7" y="151.7">P?</text>
<text x="122.6" y="153.5">4.7K</text>
<text x="122.6" y="151.5">Res1</text>
<text x="82.7" y="159.6">Header 2</text>
<text x="133.8" y="157.6">Y1</text>
<text x="133.8" y="171.3">ECS-327TXO-33-TR</text>
<text x="233" y="177.2">Altium Limited</text>
<text x="233" y="179.2">L3, 12a Rodborough Rd</text>
<text x="233" y="181.1">Frenchs Forest</text>
<text x="233" y="183.1">NSW</text>
<text x="233" y="185.1">Australia 2086</text>
<text x="188.8" y="187">D:\D3 Board Altium Files\PATCOOL BeagleBone\PATCOOL_BeagleBone\Copy of PATCOOL_Schematic.SchDoc</text>
</g>
<text font-size="1.8" fill="#2e2e2e" x="218.4" y="53.6">GND</text>
</svg>
